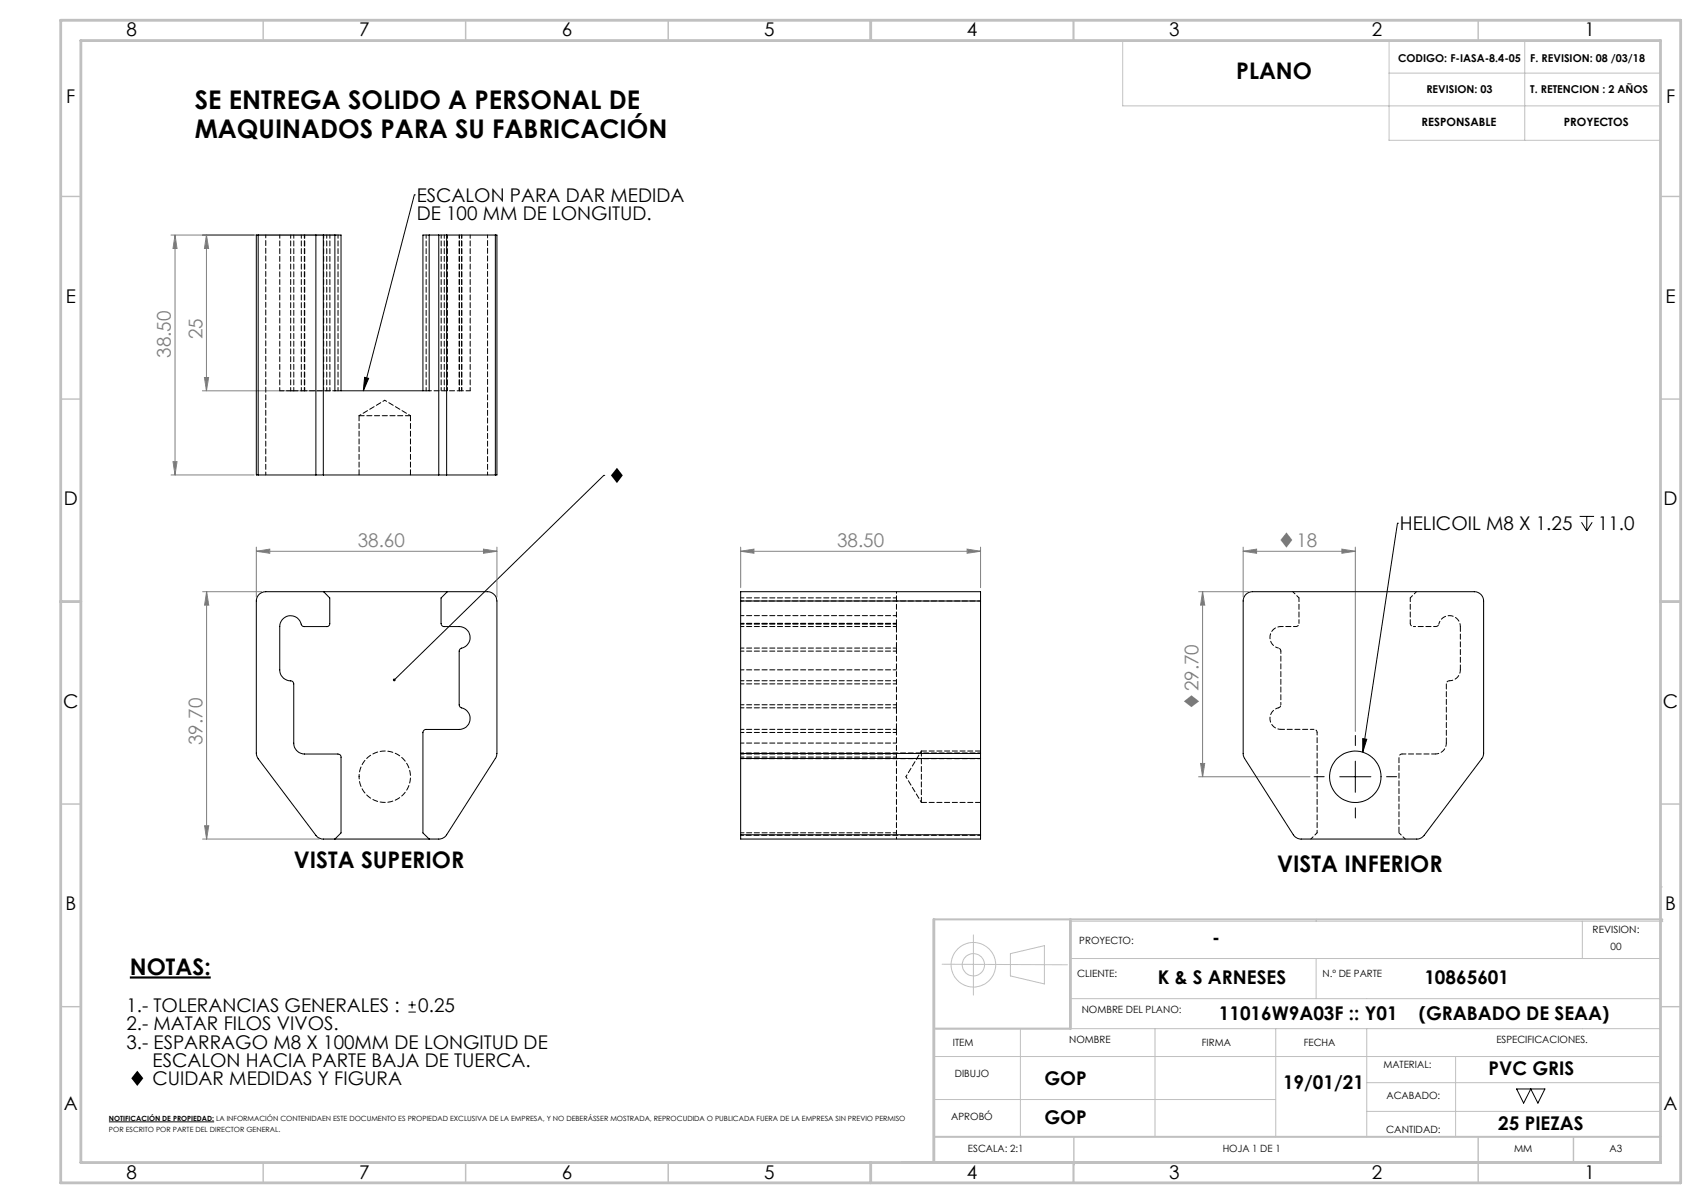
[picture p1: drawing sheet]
<svg xmlns="http://www.w3.org/2000/svg" width="420mm" height="297mm" viewBox="0 0 420 297" stroke-linecap="round" stroke-linejoin="round" font-family="sans-serif">
<path d="M152.3 115.5l-1.5 1.9 1.5 1.9zM152.3 115.5v3.8l1.5-1.9z" fill="#000"/>
<g fill="#808080">
<path d="M317.6 131.4l-1.4 1.9 1.4 1.9zM317.6 131.4v3.8l1.5-1.9z"/>
<path d="M292.3 173.1l1.9 1.5 1.9-1.5zM292.3 173.1h3.8l-1.9-1.4z"/>
</g>
<g fill="none" stroke="#000" stroke-width=".25">
<path d="M102.3 48.1h.1M102.3 48.1l-12.6 48.4M90 93.2l1 .2-1.3 3.1zM149.1 117.4h.1M149.1 117.4l-51.7 50.4M345.1 129.2h.1M345.1 129.2l-8.6 56.5M390 127.5h3.6M390.5 128.9l1.3 2.2M391.8 127.5v3.6M393.1 128.9l-1.3 2.2M330.8 191.8h7.7"/>
<path d="M334.6 187.9v7.7M336.5 182.3l1 .2-1 3.2zM100.9 249.9h1.8M100.9 248.1h1.8M101.7 247.2v1.8M26.9 277h26M374.5 268.8h7l-1.8 3.5-1.7-3.5-1.8 3.5z"/>
</g>
<g fill="#000">
<path d="M97.2 167.6l-.2 .4 .4-.2-.3 .3a.34 .34 0 0 0 .5 0 .34 .34 0 0 0 0-.5 .34 .34 0 0 0-.4 0zM90 93.2l1 .2-1.3 3.1zM336.5 182.3l1 .2-1 3.2z"/>
<path d="M33.9 264.3l-1.5 1.9 1.5 1.9zM33.9 264.3v3.8l1.5-1.9z"/>
</g>
<path d="M32.1 241.3h19.9" fill="none" stroke="#000" stroke-width=".53"/>
<g fill="none" stroke="#c0c0c0" stroke-width=".25">
<path d="M277.2 10v16.1h132.8M343 10v24.6h67M343 18.1h67M376.5 10v24.6M410 219h.5M232.6 238.1l31 .1M240.3 230.8v14.9M249.5 235.4l8.4-1.9v9.4l-8.4-2zM264.3 227.4h145.7M264.3 236.6h145.7M325 227v.4M325 236.6v10"/>
<path d="M390.7 227.4v9.2M230.6 254h179.4M252 254v26.7M264.3 246.6h145.7M285.2 254v26.7M315 254v26.7M337.5 254v26.7M230.6 271.5h84.4M230.6 260.8h179.4M337.5 267.3h72.5M337.5 274.4h72.5M359.4 260.8v19.9"/>
<circle cx="240.3" cy="238.2" r="5.5"/>
<circle cx="240.4" cy="238.2" r="2.76"/>
</g>
<g fill="none" stroke="#808080" stroke-width=".25">
<path d="M42.2 58h41M43.2 58l.5 3.3h-1zM43.2 58v59.3M51 58l.5 3.3h-1zM51 58v38.5M50 96.5h31.7M50.5 93.2h1l-.5 3.3zM42.2 117.3h20.6M42.7 114h1l-.5 3.3zM63.3 136.1l3.3-.5v1zM63.3 136.1h59.4M63.3 135.1v12.3"/>
<path d="M119.4 135.6l3.3 .5-3.3 .5zM122.7 135.1v12.3M182.9 136.1l3.3-.5v1zM182.9 135.1v10M182.9 136.1h59.2M238.8 135.6l3.3 .5-3.3 .5zM242.1 135.1v10M307 136.1l3.3-.5v1zM307 136.1h27.6M307 135.1v12.3M331.3 135.6l3.3 .5-3.3 .5zM334.6 135.1v45.5"/>
<path d="M50 146.1h14.6M51 146.1v61M51 146.1l.5 3.3h-1zM295.9 146.1h12.4M296.9 146.1v45.7M296.9 146.1l.6 3.3h-1.1zM295.9 191.8h27.6M296.4 188.5h1.1l-.6 3.3zM50 207.1h28.8M50.5 203.9h1l-.5 3.2z"/>
</g>
<path d="M327 191.8h-2.5M334.7 184.1v-2.5M334.7 199.5v2.5M342.4 191.8h2.5" fill="none" stroke="#000" stroke-width=".25" stroke-dasharray="15.2 1.3 1.3 1.3"/>
<g fill="none" stroke="#c0c0c0" stroke-width=".35">
<path d="M65 5v5M115 5v5M165 5v5M265 5v5M265.1 5v5M365 5v5M15 48.5h5M410 48.5h5M15 98.5h5M410 98.5h5M15 198.5h5M410 198.5h5"/>
<path d="M15 248.5h5M410 248.5h5M65 287v5M115 287v5M165 287v5M265 287v5M265.1 280.7v11.3M365 280.7v11.3M388.5 280.7v6.3"/>
</g>
<path d="M230.6 227h179.9M410 227.4h.5M230.6 254h33.7M230.6 280.7h179.4" fill="none" stroke="#c0c0c0" stroke-width=".5"/>
<path d="M15 5h400v287h-400zM20 10h390v277h-390zM215 5v5M15 148.5h5M410 148.5h5M230.6 227v60M264.3 227v27M215 287v5" fill="none" stroke="#c0c0c0" stroke-width=".7"/>
<g fill="#808080">
<path d="M238.8 135.6l3.3 .5-3.3 .5zM182.9 136.1l3.3-.5v1z"/>
<path d="M63.3 136.1l3.3-.5v1zM119.4 135.6l3.3 .5-3.3 .5zM307 136.1l3.3-.5v1zM331.3 135.6l3.3 .5-3.3 .5z"/>
<path d="M51 146.1l.5 3.3h-1zM50.5 203.9h1l-.5 3.2zM43.2 58l.5 3.3h-1zM42.7 114h1l-.5 3.3zM51 58l.5 3.3h-1zM50.5 93.2h1l-.5 3.3zM296.9 146.1l.6 3.3h-1.1zM296.4 188.5h1.1l-.6 3.3z"/>
</g>
<g fill="none" stroke="#000" stroke-width=".25">
<path d="M63.7 58h-.4v59.3h.4M63.7 58h14.3M63.7 58v59.3M78 58h1.8M78 58v59.3M79.8 58h4.4v38.5M79.8 58v59.3M82.7 58v38.5h23.3v-38.5M108.3 58h2M108.3 58h-3.9v38.5M108.3 58v59.3M110.3 58h12"/>
<path d="M110.3 58v59.3M122.3 58h.4v59.3h-.4M122.3 58v59.3M63.7 117.3h14.3M78 117.3h1.8M79.8 117.3h28.5M108.3 117.3h2M110.3 117.3h12M64 146.8l.7-.5 .9-.2h54.8a2.35 2.35 0 0 1 2.3 2.3v38l-.3 .7-12.1 19a2.35 2.35 0 0 1-2 1h-28.5a2.34 2.34 0 0 1-1.8-.9l-14.3-18.9-.3-.8-.1-38.1 .2-.9zM79.9 146.1l1.5 1.5v6.3a.73 .73 0 0 1-.7 .8h-5.6a.73 .73 0 0 1-.7-.6 2.68 2.68 0 0 0-2.9-2.1 2.68 2.68 0 0 0-2.4 2.7v10.7a3 3 0 0 0 3.1 2.8l.3 .6v14.7a2.69 2.69 0 0 0 2.7 2.7h8.2a.73 .73 0 0 1 .8 .7v18.7l-1.5 1.5M110.5 146.1l-1.6 1.5v6.3a.78 .78 0 0 0 .8 .8h3.7a2.76 2.76 0 0 1 2.7 2.6 2.76 2.76 0 0 1-2.5 2.9l-.2 .5v13.5l.2 .4a2.76 2.76 0 0 1 2.5 2.9 2.76 2.76 0 0 1-2.7 2.6h-8.2a.78 .78 0 0 0-.8 .8v24.7l1.6 1.5M182.9 148.4v-2.3h59.2v2.3"/>
<path d="M182.9 148.4h59.2M182.9 148.4v37.6M242.1 148.4v37.6M307.6 146.8l.8-.5 .8-.2h54.8a2.29 2.29 0 0 1 2.3 2.3l-.1 38.3-14.6 19.5a2.34 2.34 0 0 1-1.8 .9h-28.5a2.35 2.35 0 0 1-2-1l-12-18.8-.3-.8v-38.1l.1-.9zM182.9 186v1.3M182.9 186h59.2M182.9 187.3h59.2M182.9 187.3v18.8M242.1 186v1.3M242.1 187.3v18.8M182.9 206.1v1h59.2v-1M182.9 206.1h59.2"/>
<circle cx="334.6" cy="191.8" r="6.4"/>
</g>
<path d="M75.2 96.5h7.5M95 98.8l-6.3 3.8M106 96.5h7.4M101.4 102.6l-6.4-3.8M316.3 154.7h3.7M349 154.7h5.5M221.3 174v-13.3M316.3 174v-13.3M88.7 191.8a6.3 6.3 0 0 1 9.3-5.6 6.3 6.3 0 0 1 .6 10.8 6.3 6.3 0 0 1-9.9-4.6v-.6M223.7 191.8l3.8 6.3M227.5 185.4l-3.8 6.4" fill="none" stroke="#000" stroke-width=".25" stroke-dasharray="1.3 .6" stroke-dashoffset=".7"/>
<g fill="none" stroke="#000" stroke-width=".25" stroke-dasharray="1.3 .6" stroke-dashoffset=".5">
<path d="M75.1 58v38.5M79.9 58v38.5M81.5 58v38.5M83.5 58v38.5M109.7 58v38.5M114 58v38.5M120.4 58v59.2M69.1 96.5v-38.5M71.8 96.5v-38.5M72.5 96.5v-38.5M74.4 96.5v-38.5M75.2 96.5v-38.5"/>
<path d="M80.7 96.5v-38.5M105.2 96.5v-38.5M108.9 96.5v-38.5M110.5 96.5v-38.5M113.4 96.5v-38.5M114 96.5v-38.5M116.1 96.5v-38.5M65.6 117.2v-59.2M182.9 147.6h38.4M182.9 153.9h38.4M182.9 148.4h59.2M221.3 154.7h-38.4"/>
<path d="M221.3 160h-38.4M221.3 153.9h-38.4M221.3 154.1h-38.4M221.3 152h-38.4M315.7 160a2.69 2.69 0 0 1-2.1-2.9 2.69 2.69 0 0 1 2.7-2.4M320.7 147.6l-1.5-1.5M349.8 146.1l-1.6 1.5M354.5 154.7l.5-.2 .3-.4M355.3 154.1a2.69 2.69 0 0 1 2.9-2.1 2.69 2.69 0 0 1 2.4 2.7M182.9 174.7h38.4M182.9 160.7h38.4M221.3 174h-38.4"/>
<path d="M221.3 168.8h-38.4M221.3 168.1h-38.4M221.3 165.4h-38.4M315.7 174.7l.4-.2 .2-.5M316.3 160.7l-.2-.4-.4-.3M182.9 180.8h38.4M182.9 186.1h38.4M182.9 187.3h59.2M221.3 180.1h-38.4M221.3 186.9h-38.4M221.3 183.5h-38.4M242.1 185.9h-59.2"/>
<path d="M316.3 180.1a2.69 2.69 0 0 1-2.7-2.4 2.69 2.69 0 0 1 2.1-3M221.3 205.6h-38.4M242.1 206.2h-59.2M323.7 207.1l1.5-1.5M345.4 205.6l1.6 1.5"/>
</g>
<path d="M221.3 160v-5.3M221.3 180.1v-5.4M345.4 186.9v18.7" fill="none" stroke="#000" stroke-width=".25" stroke-dasharray="1.3 .6" stroke-dashoffset="-.1"/>
<path d="M71.8 96.5h.7M221.3 154.7v-.8M221.3 174.7v-.7M221.3 160.7v-.7M360.6 165.4a2.69 2.69 0 0 1-2.7 2.7M221.3 180.8v-.7M324.4 180.1h-8.1M357.1 183.5a2.69 2.69 0 0 1-2.7 2.6" fill="none" stroke="#000" stroke-width=".25" stroke-dasharray="1.3 .6" stroke-dashoffset=".4"/>
<path d="M221.3 147.6v-1.5M221.3 207.1v-1.5" fill="none" stroke="#000" stroke-width=".25" stroke-dasharray="1.3 .6" stroke-dashoffset=".8"/>
<path d="M221.3 153.9v-6.3M320.7 153.9v-6.3M348.2 147.6v6.3M354.4 186.1h-8.2" fill="none" stroke="#000" stroke-width=".25" stroke-dasharray="1.3 .6" stroke-dashoffset=".3"/>
<path d="M320 154.7a.77 .77 0 0 0 .7-.8M348.2 153.9a.77 .77 0 0 0 .8 .8M357.9 168.1a.77 .77 0 0 0-.8 .7M325.2 180.8a.77 .77 0 0 0-.8-.7M346.2 186.1a.77 .77 0 0 0-.8 .8M221.3 205.6v-24.8M325.2 205.6v-24.8" fill="none" stroke="#000" stroke-width=".25" stroke-dasharray="1.3 .6" stroke-dashoffset=".6"/>
<path d="M88.7 102.6v14.6M101.4 102.6h-12.7M101.4 117.2v-14.6M357.1 168.8v14.7M227.5 185.4v12.7M227.5 198.1h14.6M242.1 185.4h-14.6" fill="none" stroke="#000" stroke-width=".25" stroke-dasharray="1.3 .6"/>
<path d="M69.1 96.5h2.7M72.5 96.5h2.7M113.4 96.5h2.7" fill="none" stroke="#000" stroke-width=".25" stroke-dasharray="1.3 .6" stroke-dashoffset=".2"/>
<path d="M360.6 154.7v10.7" fill="none" stroke="#000" stroke-width=".25" stroke-dasharray="1.3 .6" stroke-dashoffset=".1"/>
<g font-size="6.3">
<text x="48.1" y="26.8">SE ENTREGA SOLIDO A PERSONAL DE</text>
<text x="48.1" y="34.1">MAQUINADOS PARA SU FABRICACIÓN</text>
</g>
<g font-size="5.6">
<text x="305.2" y="19.6">PLANO</text>
<text x="72.6" y="214.2">VISTA SUPERIOR</text>
<text x="315.4" y="215.2">VISTA INFERIOR</text>
<text x="32.1" y="240.7">NOTAS:</text>
</g>
<g font-size="4.7">
<text x="31.2" y="9">8</text>
<text x="88.7" y="9">7</text>
<text x="138.7" y="9">6</text>
<text x="188.7" y="9">5</text>
<text x="238.7" y="9">4</text>
<text x="288.7" y="9">3</text>
<text x="338.7" y="9">2</text>
<text x="391.2" y="9">1</text>
<text x="16.4" y="25.5">F</text>
<text x="411.4" y="25.5">F</text>
<text x="102.9" y="49.9">ESCALON PARA DAR MEDIDA</text>
<text x="102.9" y="54.4">DE 100 MM DE LONGITUD.</text>
<text x="16.3" y="74.7">E</text>
<text x="411.2" y="74.7">E</text>
<text x="15.8" y="124.7">D</text>
<text x="410.8" y="124.7">D</text>
<text x="345.7" y="130.9">HELICOIL M8 X 1.25</text>
<text x="394.6" y="130.9">11.0</text>
<text x="15.6" y="174.7">C</text>
<text x="410.6" y="174.8">C</text>
<text x="16.2" y="224.7">B</text>
<text x="411.2" y="224.7">B</text>
<text x="299.3" y="233.1">-</text>
<text x="285.9" y="242.8">K &amp; S ARNESES</text>
<text x="351.7" y="242.8">10865601</text>
<text x="31.2" y="249.8">1.- TOLERANCIAS GENERALES :</text>
<text x="103.3" y="249.8">0.25</text>
<text x="301" y="251.8">11016W9A03F :: Y01</text>
<text x="350.3" y="251.8">(GRABADO DE SEAA)</text>
<text x="31.2" y="254.4">2.- MATAR FILOS VIVOS.</text>
<text x="31.2" y="258.9">3.- ESPARRAGO M8 X 100MM DE LONGITUD DE</text>
<text x="37.7" y="263.4">ESCALON HACIA PARTE BAJA DE TUERCA.</text>
<text x="37.7" y="267.9">CUIDAR MEDIDAS Y FIGURA</text>
<text x="257.9" y="267.9">GOP</text>
<text x="316.8" y="268.8">19/01/21</text>
<text x="367.5" y="265.5">PVC GRIS</text>
<text x="15.8" y="274">A</text>
<text x="410.8" y="274">A</text>
<text x="257.9" y="277.4">GOP</text>
<text x="370" y="279">25 PIEZAS</text>
<text x="31.2" y="291">8</text>
<text x="88.7" y="291">7</text>
<text x="138.7" y="291">6</text>
<text x="188.7" y="291">5</text>
<text x="238.7" y="291">4</text>
<text x="288.7" y="291">3</text>
<text x="338.7" y="291">2</text>
<text x="391.2" y="291">1</text>
</g>
<g font-size="4.7" fill="#808080">
<text x="50" y="83.8" transform="rotate(-90 50 83.8)">25</text>
<text x="42.2" y="88.3" transform="rotate(-90 42.2 88.3)">38.50</text>
<text x="88.3" y="135.1">38.60</text>
<text x="206.7" y="135.1">38.50</text>
<text x="320.1" y="135">18</text>
<text x="295.9" y="170.7" transform="rotate(-90 295.9 170.7)">29.70</text>
<text x="50" y="183.9" transform="rotate(-90 50 183.9)">39.70</text>
</g>
<g font-size="2.8">
<text x="351" y="31">RESPONSABLE</text>
<text x="386.1" y="31">PROYECTOS</text>
</g>
<g font-size="2.7">
<text x="345.2" y="15.3">CODIGO: F-IASA-8.4-05</text>
<text x="377.9" y="15.3">F. REVISION: 08 /03/18</text>
<text x="352.2" y="22.9">REVISION: 03</text>
<text x="377.9" y="22.9">T. RETENCION : 2 AÑOS</text>
</g>
<g font-size="2.5">
<text x="266.5" y="233.1">PROYECTO:</text>
<text x="393.2" y="230.5">REVISION:</text>
<text x="397.7" y="234.6">00</text>
<text x="265.9" y="241.3">CLIENTE:</text>
<text x="326.5" y="241.3">N.º DE PARTE</text>
<text x="267.1" y="250">NOMBRE DEL PLANO:</text>
<text x="264" y="257.6">NOMBRE</text>
<text x="369.5" y="257.6">ESPECIFICACIONES.</text>
<text x="235.3" y="258.1">ITEM</text>
<text x="296.8" y="258.3">FIRMA</text>
<text x="321.9" y="258.3">FECHA</text>
<text x="341.6" y="263.8">MATERIAL:</text>
<text x="235.7" y="265.8">DIBUJO</text>
<text x="342.3" y="271.3">ACABADO:</text>
<text x="234.9" y="276.5">APROBÓ</text>
<text x="342.3" y="279.7">CANTIDAD:</text>
<text x="239" y="284.3">ESCALA: 2:1</text>
<text x="301.9" y="284.4">HOJA 1 DE 1</text>
<text x="373.8" y="284.4">MM</text>
<text x="397.4" y="284.4">A3</text>
</g>
<g font-size="1.8">
<text x="26.9" y="276.8">NOTIFICACIÓN DE PROPIEDAD: LA INFORMACIÓN CONTENIDAEN ESTE DOCUMENTO ES PROPIEDAD EXCLUSIVA DE LA EMPRESA, Y NO DEBERÁSSER MOSTRADA, REPROCUDIDA O PUBLICADA FUERA DE LA EMPRESA SIN PREVIO PERMISO</text>
<text x="26.9" y="279.5">POR ESCRITO POR PARTE DEL DIRECTOR GENERAL.</text>
</g>
</svg>
